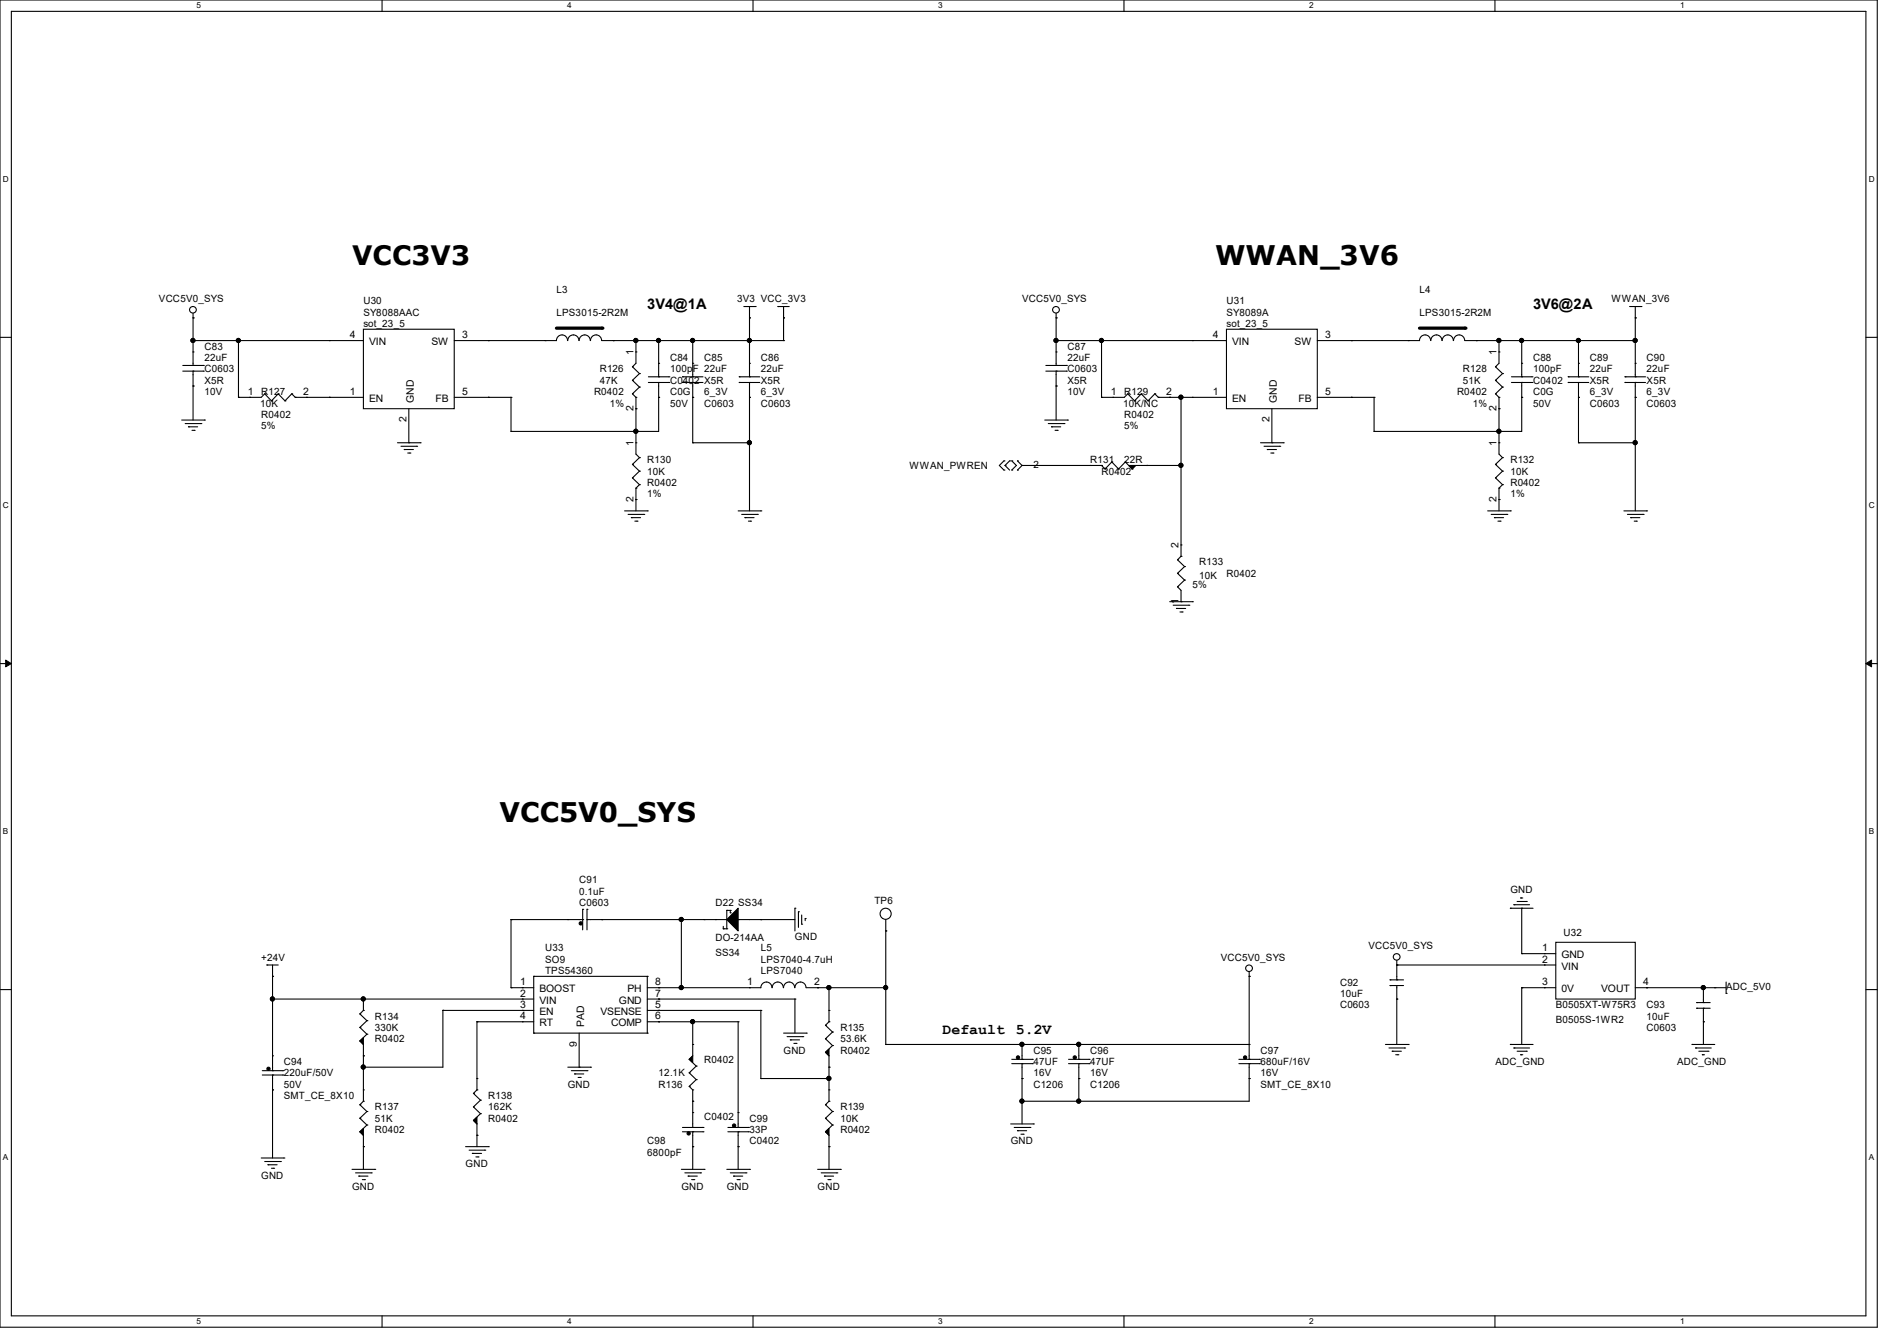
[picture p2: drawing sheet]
<svg xmlns="http://www.w3.org/2000/svg" width="297mm" height="210mm" viewBox="0 0 297 210" stroke-linecap="round" stroke-linejoin="round" font-family="sans-serif">
<path d="M0 0h293.9v207.9h-293.9zM1.8 1.8h290.3v204.3h-290.3z" fill="none" stroke="#000" stroke-width=".17"/>
<g fill="#fff">
<path d="M30.8 .2h.7v1.4h-.7z"/>
<path d="M30.8 206.2h.7v1.4h-.7z"/>
</g>
<path d="M59.8 0v1.8M59.8 206.1v1.8" fill="none" stroke="#000" stroke-width=".17"/>
<g fill="#fff">
<path d="M88.8 .2h.7v1.4h-.7z"/>
<path d="M88.8 206.2h.7v1.4h-.7z"/>
</g>
<path d="M117.9 0v1.8M117.9 206.1v1.8" fill="none" stroke="#000" stroke-width=".17"/>
<g fill="#fff">
<path d="M146.9 .2h.7v1.4h-.7z"/>
<path d="M146.9 206.2h.7v1.4h-.7z"/>
</g>
<path d="M176 0v1.8M176 206.1v1.8" fill="none" stroke="#000" stroke-width=".17"/>
<g fill="#fff">
<path d="M205 .2h.7v1.4h-.7z"/>
<path d="M205 206.2h.7v1.4h-.7z"/>
</g>
<path d="M234.1 0v1.8M234.1 206.1v1.8" fill="none" stroke="#000" stroke-width=".17"/>
<g fill="#fff">
<path d="M263.1 .2h.6v1.4h-.6z"/>
<path d="M263.1 206.2h.6v1.4h-.6z"/>
<path d="M.5 27.3h.9v1.4h-.9z"/>
<path d="M292.6 27.3h.9v1.4h-.9z"/>
<path d="M.5 78.4h.9v1.4h-.9z"/>
<path d="M292.6 78.4h.9v1.4h-.9z"/>
</g>
<path d="M0 52.8h1.8M292.1 52.8h1.8" fill="none" stroke="#000" stroke-width=".17"/>
<g fill="#fff">
<path d="M.5 129.5h.8v1.4h-.8z"/>
<path d="M292.6 129.5h.8v1.4h-.8z"/>
</g>
<path d="M0 103.9h1.8M292.1 103.9h1.8" fill="none" stroke="#000" stroke-width=".17"/>
<path d="M.9 103.4l.9 .5-.9 .5zM292.1 103.9l.9-.5v1z" fill="#000" stroke="#000" stroke-width=".16"/>
<g fill="#fff">
<path d="M.5 180.5h.8v1.4h-.8z"/>
<path d="M292.6 180.5h.8v1.4h-.8z"/>
</g>
<g fill="none" stroke="#000" stroke-width=".17">
<path d="M28.6 58.1h3.2M28.6 57.2h3.2M30.2 49.8h.1M30.2 53.3h.1M30.2 57.2h.1M30.2 58.1h.1M30.2 55.1h.1M30.2 53.3h26.7M30.2 49.1v8.1M30.2 58.1v7.7M31.8 58.1h.1M31.8 57.2h.1"/>
<path d="M37.3 53.3h.1M37.3 53.3v8.9M51.6 53.3h.1M56.9 51.6h14.2v12.4h-14.2zM71.1 53.3h16a.87 .87 0 0 1 .9-.8 .87 .87 0 0 1 .9 .8M76.5 53.3h.1M85.3 53.3h.1M88.9 53.3a.87 .87 0 0 1 .9-.8 .87 .87 0 0 1 .8 .8M90.7 53.3a.87 .87 0 0 1 .8-.8 .87 .87 0 0 1 .9 .8M92.5 53.3a.87 .87 0 0 1 .8-.8 .87 .87 0 0 1 .9 .8M94.2 53.3h28.5M96 53.3h.1"/>
<path d="M99 57.4h.1M99 59.6h.1M99 57.4l1.1 1.1M99 59.6l1.1 1M99.6 53.3h.1M99.6 55.1h.1M99.6 53.3v3.6l-.6 .5M100.1 58.5h.1M100.1 58.5l-1.1 1.1M101.5 59.9h3.2M101.5 59h3.2M103.1 53.3h.1"/>
<path d="M103.1 59h.1M103.1 59.9h.1M103.1 56.9h.1M103.1 59.9v7.7h-23.1M103.1 53.3v5.7M104.7 59.9h.1M104.7 59h.1M106.8 59.9h.1M106.8 59h.1M106.8 59.9h3.3M106.8 59h3.3M108.5 53.3h.1"/>
<path d="M108.5 59h.1M108.5 59.9h.1M108.5 56.9h.1M108.5 53.3v5.7M108.5 59.9v9.4M115.7 59.9h.1M115.7 59h.1M115.7 59.9h3.3M115.7 59h3.3M116.5 48h1.7M117.3 53.3h.1M117.3 49.8h.1"/>
<path d="M117.3 59h.1M117.3 59.9h.1M117.3 56.9h.1M117.3 48v11M117.3 59.9v20.1M118.2 48h.1M121.8 48h.1M121.8 48h1.8M122.7 53.3h.1M122.7 49.8h.1M122.7 48v5.3M163.7 58.1h3.3"/>
<path d="M163.7 57.2h3.3M165.4 49.8h.1M165.4 53.3h.1M165.4 57.2h.1M165.4 58.1h.1M165.4 55.1h.1M165.4 53.3h26.6M165.4 49.1v8.1M165.4 58.1v7.7M167 58.1h.1M167 57.2h.1M172.5 53.3h.1"/>
<path d="M172.5 53.3v8.9M186.7 53.3h.1M192 51.6h14.2v12.4h-14.2zM206.2 53.3h16.1a.87 .87 0 0 1 .8-.8 .87 .87 0 0 1 .9 .8M211.6 53.3h.1M220.5 53.3h.1M224 53.3a.87 .87 0 0 1 .9-.8 .87 .87 0 0 1 .9 .8M225.8 53.3a.87 .87 0 0 1 .9-.8 .87 .87 0 0 1 .8 .8M227.6 53.3a.87 .87 0 0 1 .9-.8 .87 .87 0 0 1 .8 .8M229.4 53.3h26.6M231.1 53.3h.1M234.1 57.4h.1"/>
<path d="M234.1 59.6h.1M234.1 57.4l1.1 1.1M234.1 59.6l1.1 1M234.7 53.3h.1M234.7 55.1h.1M234.7 53.3v3.6l-.6 .5M235.2 58.5h.1M235.2 58.5l-1.1 1.1M236.6 59.9h3.3M236.6 59h3.3M238.3 53.3h.1M238.3 59h.1"/>
<path d="M238.3 59.9h.1M238.3 56.9h.1M238.3 53.3v5.7M238.3 59.9v7.7h-23.2M239.9 59.9h.1M239.9 59h.1M245.5 59.9h.1M245.5 59h.1M245.5 59.9h3.3M245.5 59h3.3M247.1 53.3h.1M247.1 59h.1"/>
<path d="M247.1 59.9h.1M247.1 56.9h.1M247.1 53.3v5.7M247.1 59.9v9.4M254.4 59.9h.1M254.4 59h.1M254.4 59.9h3.2M254.4 59h3.2M255.1 48h1.8M256 53.3h.1M256 49.8h.1M256 59h.1"/>
<path d="M256 59.9h.1M256 56.9h.1M256 48v11M256 59.9v20.1M256.9 48h.1M28.4 65.8h3.6M29 66.3h2.5M29.5 66.8h.1M29.5 66.8h1.4M30.1 67.4h.3M30.2 60.5h.1M30.4 67.4h.1"/>
<path d="M31.5 66.3h.1M32 65.8h.1M37.3 62.2h.1M39.1 62.2h.1M41.4 61.7h.1M41.4 61.7l-.5 .5h-3.6M41.4 61.7l1.1 1.1M42.5 62.8h.1M43.6 61.7h.1M43.6 61.7l-1.1 1.1M43.6 61.7l1 1.1M44.6 62.8h.1"/>
<path d="M45.7 61.7h.1M45.7 61.7l-1.1 1.1M45.7 61.7l.5 .5M46.2 62.2h.1M46.2 62.2h10.7M48 62.2h.1M51.6 62.2h.1M62.2 69.3h3.6M62.8 69.9h2.4M63.3 70.4h.1M63.3 70.4h1.4M63.8 71h.4"/>
<path d="M64 69.3h.1M64 64v5.3M64.2 71h.1M65.2 69.9h.1M65.8 69.3h.1M71.1 62.2h8.9M76.5 62.2h.1M80 67.6h.1M80 62.2h.1M80 62.2v5.4M99 72.7h.1M99 74.8h.1"/>
<path d="M99 61.7h.1M99 72.7l1.1 1.1M99 74.8l1.1 1.1M99 61.7l.6 .5M99.6 64h.1M99.6 78.2h.1M99.6 67.6h.1M99.6 76.5h.1M99.6 69.3h.1M99.6 62.2h.1M99.6 62.2v8.9l.5 .6M99.6 76.5v3.5"/>
<path d="M100.1 71.7h.1M100.1 73.8h.1M100.1 75.9h.1M100.1 60.6h.1M100.1 71.7l-1.1 1M100.1 73.8l-1.1 1M100.1 75.9l-.5 .6M100.1 60.6l-1.1 1.1M103.1 62.2h.1M108.5 62.2h.1M108.5 69.3h.1M108.5 69.3h8.8"/>
<path d="M117.3 62.2h.1M117.3 69.3h.1M157.2 73.6h.1M157.2 72.2h.1M157.2 72.2l-.7 .7 .7 .7M157.4 72.9h.1M157.4 72.9l.7 .7M158.1 72.2h.1M158.1 72.2l-.7 .7M158.4 72.2h.1M158.4 73.6h.1M158.4 72.2l.7 .7-.7 .7"/>
<path d="M159.3 72.2h.1M159.3 73.6h.1M159.3 72.2l.7 .7M160 72.9h.1M160 72.9h12.5M160 72.9l-.7 .7M163.6 65.8h3.5M164.1 66.3h2.5M164.6 66.8h.1M164.6 66.8h1.5M165.2 67.4h.3M165.4 60.5h.1"/>
<path d="M165.5 67.4h.1M166.6 66.3h.1M167.1 65.8h.1M170.7 72.9h.1M172.5 62.2h.1M172.5 72.9h.1M172.5 72.9l.5 .5M173 73.4h.1M174.1 72.3h.1M174.1 72.3l1 1.1M174.1 72.3l-1.1 1.1M174.2 62.2h.1"/>
<path d="M175.1 73.4h.1M176.2 72.3h.1M176.2 72.3l1 1.1M176.2 72.3l-1.1 1.1M176.6 61.7h.1M176.6 61.7l-.6 .5h-3.5M176.6 61.7l1 1.1M177.2 73.4h.1M177.6 62.8h.1M178.7 61.7h.1M178.7 61.7l-1.1 1.1M178.7 61.7l1 1.1"/>
<path d="M179.6 72.9h.1M179.7 62.8h.1M180.8 61.7h.1M180.8 61.7l-1.1 1.1M180.8 61.7l.6 .5M181.4 62.2h.1M181.4 62.2h10.6M183.1 62.2h.1M184.9 62.2h.1M184.9 72.9h.1M184.9 72.9h-7.1l-.6 .5M184.9 62.2v24.9"/>
<path d="M186.7 62.2h.1M197.4 69.3h3.5M197.9 69.9h2.5M198.4 70.4h.1M198.4 70.4h1.5M199 71h.3M199.1 69.3h.1M199.1 64v5.3M199.3 71h.1M200.4 69.9h.1M200.9 69.3h.1M206.2 62.2h8.9"/>
<path d="M211.6 62.2h.1M215.1 67.6h.1M215.1 62.2h.1M215.1 62.2v5.4M234.1 61.7h.1M234.1 72.7h.1M234.1 74.8h.1M234.1 61.7l.6 .5M234.1 72.7l1.1 1.1M234.1 74.8l1.1 1.1M234.7 64h.1M234.7 78.2h.1"/>
<path d="M234.7 67.6h.1M234.7 62.2h.1M234.7 76.5h.1M234.7 69.3h.1M234.7 62.2v8.9l.5 .6M234.7 76.5v3.5M235.2 60.6h.1M235.2 71.7h.1M235.2 73.8h.1M235.2 75.9h.1M235.2 60.6l-1.1 1.1M235.2 71.7l-1.1 1"/>
<path d="M235.2 73.8l-1.1 1M235.2 75.9l-.5 .6M238.3 62.2h.1M247.1 62.2h.1M247.1 69.3h.1M247.1 69.3h8.9M256 62.2h.1M256 69.3h.1M97.8 80h3.5M98.3 80.6h2.5M98.8 81.1h.1M98.8 81.1h1.5"/>
<path d="M99.4 81.6h.3M99.7 81.6h.1M100.8 80.6h.1M101.3 80h.1M115.6 80h3.5M116.1 80.6h2.5M116.6 81.1h.1M116.6 81.1h1.5M117.2 81.6h.3M117.5 81.6h.1M118.6 80.6h.1M119.1 80h.1"/>
<path d="M183.1 94.2h3.6M183.7 94.8h2.4M184.2 95.3h.1M184.2 95.3h1.4M184.4 91.9h.1M184.4 89.8h.1M184.4 87.7h.1M184.4 91.9l.5 .6v1.7M184.4 89.8l1.1 1M184.4 87.7l1.1 1M184.7 95.8h.4M184.9 87.1h.1"/>
<path d="M184.9 94.2h.1M184.9 85.3h.1M184.9 87.1l-.5 .6M185.1 95.8h.1M185.5 90.8h.1M185.5 88.7h.1M185.5 90.8l-1.1 1.1M185.5 88.7l-1.1 1.1M186.1 94.8h.1M186.7 94.2h.1M232.9 80h3.6M233.5 80.6h2.4"/>
<path d="M234 81.1h.1M234 81.1h1.4M234.5 81.6h.4M234.9 81.6h.1M235.9 80.6h.1M236.5 80h.1M254.3 80h3.5M254.8 80.6h2.5M255.3 81.1h.1M255.3 81.1h1.5M255.9 81.6h.3M256.2 81.6h.1"/>
<path d="M257.3 80.6h.1M257.8 80h.1M0 155h1.8M41.8 151.1h.1M41.8 151.1h1.8M42.7 156.5h.1M42.7 152.9h.1M42.7 151.1v16.6M42.7 156.5h40.9M56.3 158.8h.1M56.3 158.8l1.1 1.1M56.9 156.5h.1"/>
<path d="M56.9 158.2h.1M56.9 156.5v1.7M56.9 158.2l-.6 .6M57.4 159.9h.1M57.4 159.9l-1.1 1M69.3 158.2h.1M69.3 158.2v8.9h-12.4M69.3 158.2h14.3M80 154.7h.1M80 144h.1M80 154.7h3.6M80 144v10.7"/>
<path d="M80 144h11.2M81.8 154.7h.1M81.8 156.5h.1M81.8 158.2h.1M83.6 152.9h.1M83.6 152.9h17.7M83.6 152.9v8.9M88.9 144h.1M91.2 142.4h.1M91.2 144h.1M91.2 142.4v3.2M91.9 142.4h.1"/>
<path d="M91.9 144h.1M91.9 144h21.9M91.9 142.4v3.2M94.2 144h.1M101.3 152.9h.1M101.3 154.7h17.8a.87 .87 0 0 1 .9-.9 .87 .87 0 0 1 .9 .9M101.3 156.5h23.2M101.3 158.2h17.8M101.3 152.9v8.9M103.1 154.7h.1M103.1 158.2h.1M103.1 156.5h.1"/>
<path d="M106.7 144h.1M106.7 154.7h.1M106.7 144v10.7M110.2 144h.1M112 144h.1M113.2 145.5h.1M113.2 145.5h.6M113.2 145.1v.4M113.8 142.6h.1M113.8 144h.1M113.8 145.5h.1M113.8 142.6v2.9"/>
<path d="M113.8 142.6h.5M114.3 142.6h.1M114.3 143h.1M114.3 142.6v.4M115.6 144h.1M115.6 144h8.9M117.3 154.7h.1M119.1 158.2h.1M119.1 144h.1M119.1 158.2v10.7M122.6 154.7a.87 .87 0 0 0-.8-.9 .87 .87 0 0 0-.9 .9M124.4 154.7a.87 .87 0 0 0-.9-.9 .87 .87 0 0 0-.8 .9"/>
<path d="M124.5 156.5h.1M124.5 142.2h.1M124.5 142.2v3.6M124.5 156.5v5.3M125 142.8h.1M125 142.8v2.4M125.5 144.7h.1M125.5 143.3v1.4M126.1 143.8h.1M126.1 143.8v.4M126.2 154.7a.87 .87 0 0 0-.9-.9 .87 .87 0 0 0-.8 .9M126.2 154.7h12.5"/>
<path d="M128 154.7h.1M129.8 154.7h.1M129.8 158.2h.1M129.8 154.7v5.3M138.7 145.8h.1M138.7 154.7h.1M138.7 144v19.6M195.6 152.9h.1M195.6 152.2v13.7M217.6 153.5h.1M217.6 154.3h.1M217.6 153.5h2.2"/>
<path d="M217.6 154.3h2.2M218.7 156.5h.1M218.7 151.1h.1M218.7 154.3h.1M218.7 153.5h.1M218.7 150.4v3.1M218.7 154.3v9.3M218.7 151.1h24.9M236.5 142.2h.1M236.5 142.2h3.5M237 141.7h.1M237 141.7h2.5"/>
<path d="M237.5 141.2h1.5M238.1 140.6h.1M238.1 140.6h.3M238.3 142.2h.1M238.3 149.4h.1M238.3 154.7h.1M238.3 154.7h5.3M238.3 142.2v7.2M238.3 154.7v8.9M238.3 149.4h5.3M239 141.2h.1M241.8 149.4h.1"/>
<path d="M241.8 151.1h.1M241.8 154.7h.1M243.6 147.6h12.4v8.9h-12.4zM256 154.7h14.3M257.8 154.7h.1M265.6 157h.1M265.6 157.9h.1M265.6 157h2.2M265.6 157.9h2.2M266.7 154.7h.1M266.7 157.9h.1M266.7 157h.1"/>
<path d="M266.7 154.7v2.3M266.7 157.9v5.7M268.5 154.7h.1M270.3 155.6h.1M270.3 153.8v1.8M292.1 155h1.8M41.1 167.7h3.2M41.1 168.4h3.2M42.7 170.7h.1M42.7 168.4h.1M42.7 167.7h.1M42.7 165.4h.1"/>
<path d="M42.7 168.4v13M44.3 168.4h.1M44.3 167.7h.1M56.3 163h.1M56.3 160.9h.1M56.3 177.2h.1M56.3 175.1h.1M56.3 173h.1M56.3 163l.6 .6v8.9M56.3 177.2l.6 .6v5.3M56.3 160.9l1.1 1.1M56.3 175.1l1.1 1.1"/>
<path d="M56.3 173l1.1 1.1M56.9 165.4h.1M56.9 167.1h.1M56.9 179.6h.1M56.9 172.5h.1M56.9 170.7h.1M56.9 172.5l-.6 .5M57.4 162h.1M57.4 176.2h.1M57.4 174.1h.1M57.4 162l-1.1 1M57.4 176.2l-1.1 1"/>
<path d="M57.4 174.1l-1.1 1M72.9 179.6h3.6M74.1 175.5h.1M74.1 173.4h.1M74.1 171.2h.1M74.1 175.5l.6 .5v3.6M74.1 173.4l1.1 1M74.1 171.2l1.1 1.1M74.7 160h.1M74.7 177.8h.1M74.7 170.7h.1M74.7 168.9h.1"/>
<path d="M74.7 160v10.7M74.7 160h8.9M74.7 170.7l-.6 .5M75.2 174.4h.1M75.2 172.3h.1M75.2 174.4l-1.1 1.1M75.2 172.3l-1.1 1.1M76.5 179.6h.1M81.8 160h.1M83.6 161.8h.1M83.6 161.8h17.7M88.9 167.1h3.6"/>
<path d="M89.5 167.7h2.4M90 168.2h.1M90 168.2h1.4M90.5 168.7h.3M90.7 167.1h.1M90.7 161.8v5.3M90.8 168.7h.1M91.9 167.7h.1M92.5 167.1h.1M101.3 161.8h.1M101.3 160h14.3M103.1 160h.1"/>
<path d="M106.8 176.6h3.3M106.8 177.2h3.3M107.9 165.9h.1M107.9 168h.1M107.9 170.1h.1M107.9 165.9l1.1 1.1M107.9 168l1.1 1.1M107.9 170.1l.6 .6M108.5 160h.1M108.5 172.5h.1M108.5 179.6h.1M108.5 170.7h.1"/>
<path d="M108.5 163.6h.1M108.5 176.6h.1M108.5 177.2h.1M108.5 174.2h.1M108.5 160v5.4l-.6 .5M108.5 170.7v5.9M108.5 177.2v5.9M109 167h.1M109 169.1h.1M109 167l-1.1 1M109 169.1l-1.1 1M110.1 176.6h.1"/>
<path d="M110.1 177.2h.1M114 176.6h3.2M114 177.2h3.2M115.6 160h.1M115.6 179.6h.1M115.6 177.2h.1M115.6 176.6h.1M115.6 174.2h.1M115.6 160v16.6M115.6 177.2v5.9M117.2 177.2h.1M117.2 176.6h.1"/>
<path d="M119.1 168.9h.1M119.1 168.9h10.7M122.7 161.8h3.5M123.2 162.3h2.5M123.7 162.9h.1M123.7 162.9h1.5M124.3 163.4h.3M124.6 163.4h.1M125.7 162.3h.1M126.2 161.8h.1M129.2 177.2h.1M129.2 175.1h.1"/>
<path d="M129.2 173h.1M129.2 164.8h.1M129.2 162.7h.1M129.2 160.6h.1M129.2 164.8l.6 .6v7.1M129.2 177.2l.6 .6v5.3M129.2 175.1l1.1 1.1M129.2 173l1.1 1.1M129.2 162.7l1.1 1M129.2 160.6l1.1 1M129.8 167.1h.1M129.8 179.6h.1"/>
<path d="M129.8 168.9h.1M129.8 172.5h.1M129.8 170.7h.1M129.8 160h.1M129.8 172.5l-.6 .5M129.8 160l-.6 .6M130.3 176.2h.1M130.3 174.1h.1M130.3 163.7h.1M130.3 161.6h.1M130.3 176.2l-1.1 1M130.3 174.1l-1.1 1"/>
<path d="M130.3 163.7l-1.1 1.1M130.3 161.6l-1.1 1.1M138.7 163.6h.1M138.7 163.6h56.9M158.2 176h3.6M158.4 166.6h3.2M158.4 165.9h3.2M158.8 176.6h2.4M159.3 177.1h.1M159.3 177.1h1.4M159.9 177.6h.3M160 168.9h.1"/>
<path d="M160 172.5h.1M160 163.6h.1M160 166.6h.1M160 165.9h.1M160 163.6v2.3M160 166.6v9.4M160.2 177.6h.1M161.2 176.6h.1M161.6 166.6h.1M161.6 165.9h.1M161.8 176h.1M167.3 166.6h3.2"/>
<path d="M167.3 165.9h3.2M168.9 163.6h.1M168.9 172.5h.1M168.9 168.9h.1M168.9 166.6h.1M168.9 165.9h.1M168.9 163.6v2.3M168.9 166.6v5.9M170.5 166.6h.1M170.5 165.9h.1M194 166.6h3.2M194 165.9h3.2"/>
<path d="M195.6 168.9h.1M195.6 166.6h.1M195.6 165.9h.1M195.6 163.6h.1M195.6 166.6v5.9h-35.6M197.2 166.6h.1M197.2 165.9h.1M216.9 163.6h3.6M217.5 164.1h2.4M218 164.6h.1M218 164.6h1.4M218.5 165.2h.4"/>
<path d="M218.9 165.2h.1M219.9 164.1h.1M220.5 163.6h.1M236.5 163.6h.1M236.5 163.6h3.5M237 164.1h.1M237 164.1h2.5M237.5 164.6h1.5M238.1 165.2h.1M238.1 165.2h.3M239 164.6h.1M264.9 163.6h.1"/>
<path d="M264.9 163.6h3.6M265.5 164.1h.1M265.5 164.1h2.4M266 164.6h1.4M266.5 165.2h.1M266.5 165.2h.4M266.7 160h.1M267.4 164.6h.1M40.9 181.4h3.5M41.4 181.9h2.5M42 182.4h.1M42 182.4h1.4"/>
<path d="M42.5 183h.3M42.8 183h.1M43.9 181.9h.1M44.4 181.4h.1M55.1 183.1h3.6M55.7 183.7h2.4M56.2 184.2h.1M56.2 184.2h1.4M56.7 184.7h.4M57.1 184.7h.1M58.1 183.7h.1M58.7 183.1h.1"/>
<path d="M73.4 180.1h2.5M74 180.6h.1M74 180.6h1.4M74.5 181.2h.3M74.8 181.2h.1M75.9 180.1h.1M106.7 183.1h3.5M107.2 183.7h2.5M107.7 184.2h.1M107.7 184.2h1.5M108.3 184.7h.3M108.6 184.7h.1"/>
<path d="M109.7 183.7h.1M110.2 183.1h.1M113.8 183.1h3.5M114.3 183.7h2.5M114.9 184.2h.1M114.9 184.2h1.4M115.4 184.7h.3M115.7 184.7h.1M116.8 183.7h.1M117.3 183.1h.1M128 183.1h3.6M128.6 183.7h2.4"/>
<path d="M129.1 184.2h.1M129.1 184.2h1.4M129.6 184.7h.4M130 184.7h.1M131 183.7h.1M131.6 183.1h.1"/>
<circle cx="30.2" cy="48.5" r=".52"/>
<circle cx="165.3" cy="48.5" r=".52"/>
<circle cx="138.7" cy="143.1" r=".87"/>
<circle cx="195.6" cy="151.6" r=".52"/>
<circle cx="218.7" cy="149.9" r=".52"/>
</g>
<g fill="#000" stroke="#000" stroke-width=".17">
<path d="M115.6 142.2v3.6l-1.8-1.8z"/>
<path d="M176.7 72.9h1.1l-.6 .5z" fill-rule="evenodd"/>
<path d="M56.3 163l.6-.5v1.1z" fill-rule="evenodd"/>
<path d="M56.3 177.2l.6-.5v1.1z" fill-rule="evenodd"/>
<path d="M74.1 175.5l.6-.5v1z" fill-rule="evenodd"/>
<path d="M107.9 165.9l.6-.5v1z" fill-rule="evenodd"/>
<path d="M129.2 177.2l.6-.5v1.1z" fill-rule="evenodd"/>
<path d="M129.2 164.8l.6-.5v1.1z" fill-rule="evenodd"/>
<circle cx="30.2" cy="53.3" r=".32"/>
<circle cx="37.3" cy="53.3" r=".32"/>
<circle cx="99.5" cy="53.3" r=".32"/>
<circle cx="103.1" cy="53.3" r=".32"/>
<circle cx="108.4" cy="53.3" r=".32"/>
<circle cx="117.3" cy="53.3" r=".32"/>
<circle cx="165.3" cy="53.3" r=".32"/>
<circle cx="172.4" cy="53.3" r=".32"/>
<circle cx="234.7" cy="53.3" r=".32"/>
<circle cx="238.2" cy="53.3" r=".32"/>
<circle cx="247.1" cy="53.3" r=".32"/>
<circle cx="256" cy="53.3" r=".32"/>
<circle cx="99.5" cy="67.5" r=".32"/>
<circle cx="117.3" cy="69.3" r=".32"/>
<circle cx="184.9" cy="72.9" r=".32"/>
<circle cx="184.9" cy="62.2" r=".32"/>
<circle cx="234.7" cy="67.5" r=".32"/>
<circle cx="256" cy="69.3" r=".32"/>
<circle cx="42.7" cy="156.4" r=".32"/>
<circle cx="56.9" cy="156.4" r=".32"/>
<circle cx="90.9" cy="144.6" r=".25"/>
<circle cx="106.7" cy="154.7" r=".32"/>
<circle cx="106.7" cy="144" r=".32"/>
<circle cx="108.4" cy="160" r=".32"/>
<circle cx="129.8" cy="154.7" r=".32"/>
<circle cx="138.7" cy="154.7" r=".32"/>
<circle cx="266.7" cy="154.7" r=".32"/>
<circle cx="42" cy="167.4" r=".25"/>
<circle cx="56.9" cy="167.1" r=".32"/>
<circle cx="107.8" cy="177.5" r=".25"/>
<circle cx="114.9" cy="176.3" r=".25"/>
<circle cx="129.8" cy="168.9" r=".32"/>
<circle cx="159.4" cy="165.6" r=".25"/>
<circle cx="160" cy="172.4" r=".32"/>
<circle cx="160" cy="163.6" r=".32"/>
<circle cx="168.3" cy="165.6" r=".25"/>
<circle cx="168.9" cy="172.4" r=".32"/>
<circle cx="168.9" cy="163.6" r=".32"/>
<circle cx="194.9" cy="165.6" r=".25"/>
</g>
<path d="M87.1 51.4h7.1M222.2 51.4h7.2" fill="none" stroke="#000" stroke-width=".51"/>
<g fill="#000">
<circle cx="94.2" cy="51.4" r=".25"/>
<circle cx="229.4" cy="51.4" r=".25"/>
</g>
<g font-size="4.2">
<text x="55.1" y="41.5">VCC3V3</text>
<text x="190.2" y="41.6">WWAN_3V6</text>
<text x="78.2" y="128.7">VCC5V0_SYS</text>
</g>
<g font-size="2.3">
<text x="101.3" y="48.3">3V4@1A</text>
<text x="240" y="48.3">3V6@2A</text>
<text x="147.6" y="161.9">Default</text>
<text x="159.1" y="161.9">5.2V</text>
</g>
<g font-size="1.6">
<text x="24.9" y="47.3">VCC5V0_SYS</text>
<text x="56.9" y="47.7">U30</text>
<text x="87.1" y="45.9">L3</text>
<text x="115.4" y="47.3">3V3 VCC_3V3</text>
<text x="160" y="47.3">VCC5V0_SYS</text>
<text x="192" y="47.7">U31</text>
<text x="222.2" y="45.9">L4</text>
<text x="252.3" y="47.3">WWAN_3V6</text>
<text x="54.8" y="53">4</text>
<text x="56.9" y="49.4">SY8088AAC</text>
<text x="56.9" y="51.2">sot_23_5</text>
<text x="72.3" y="53">3</text>
<text x="87.1" y="49.4">LPS3015-2R2M</text>
<text x="189.9" y="53">4</text>
<text x="192" y="49.4">SY8089A</text>
<text x="192" y="51.2">sot_23_5</text>
<text x="207.5" y="53">3</text>
<text x="222.2" y="49.4">LPS3015-2R2M</text>
<text x="32" y="54.8">C83</text>
<text x="32" y="56.6">22uF</text>
<text x="32" y="58.3">C0603</text>
<text x="57.8" y="54.1">VIN</text>
<text x="67.6" y="54.1">SW</text>
<text x="93.9" y="58.3">R126</text>
<text x="99.2" y="55.7" transform="rotate(-90 99.2 55.7)">1</text>
<text x="104.9" y="56.6">C84</text>
<text x="104.9" y="58.3">100pF 22uF</text>
<text x="110.2" y="56.6">C85</text>
<text x="119.1" y="56.6">C86</text>
<text x="119.1" y="58.3">22uF</text>
<text x="167.1" y="54.8">C87</text>
<text x="167.1" y="56.6">22uF</text>
<text x="167.1" y="58.3">C0603</text>
<text x="192.9" y="54.1">VIN</text>
<text x="202.7" y="54.1">SW</text>
<text x="229" y="58.3">R128</text>
<text x="234.3" y="55.7" transform="rotate(-90 234.3 55.7)">1</text>
<text x="240" y="56.6">C88</text>
<text x="240" y="58.3">100pF</text>
<text x="248.9" y="56.6">C89</text>
<text x="248.9" y="58.3">22uF</text>
<text x="257.8" y="56.6">C90</text>
<text x="257.8" y="58.3">22uF</text>
<text x="32" y="60.1">X5R</text>
<text x="32" y="61.9">10V</text>
<text x="38.8" y="61.8">1</text>
<text x="40.7" y="63.7">10K</text>
<text x="40.9" y="61.9">R127</text>
<text x="40.9" y="65.4">R0402</text>
<text x="47.5" y="61.8">2</text>
<text x="54.8" y="61.8">1</text>
<text x="57.8" y="63">EN</text>
<text x="64.8" y="63.1" transform="rotate(-90 64.8 63.1)">GND</text>
<text x="68.2" y="63">FB</text>
<text x="72.3" y="61.8">5</text>
<text x="93" y="61.9">R0402</text>
<text x="93.9" y="60.1">47K</text>
<text x="95.5" y="63.7">1%</text>
<text x="99.2" y="64.3" transform="rotate(-90 99.2 64.3)">2</text>
<text x="104.9" y="60.1">C0402 X5R</text>
<text x="104.9" y="61.9">C0G</text>
<text x="104.9" y="63.7">50V</text>
<text x="110.2" y="63.7">C0603</text>
<text x="110.2" y="61.9">6_3V</text>
<text x="119.1" y="63.7">C0603</text>
<text x="119.1" y="60.1">X5R</text>
<text x="119.1" y="61.9">6_3V</text>
<text x="167.1" y="60.1">X5R</text>
<text x="167.1" y="61.9">10V</text>
<text x="173.9" y="61.8">1</text>
<text x="175.9" y="63.7">10K/NC</text>
<text x="176" y="61.9">R129</text>
<text x="176" y="65.4">R0402</text>
<text x="182.6" y="61.8">2</text>
<text x="189.9" y="61.8">1</text>
<text x="192.9" y="63">EN</text>
<text x="199.9" y="63.1" transform="rotate(-90 199.9 63.1)">GND</text>
<text x="203.3" y="63">FB</text>
<text x="207.5" y="61.8">5</text>
<text x="228.1" y="61.9">R0402</text>
<text x="229" y="60.1">51K</text>
<text x="230.6" y="63.7">1%</text>
<text x="234.3" y="64.3" transform="rotate(-90 234.3 64.3)">2</text>
<text x="240" y="60.1">C0402</text>
<text x="240" y="61.9">C0G</text>
<text x="240" y="63.7">50V</text>
<text x="248.9" y="63.7">C0603</text>
<text x="248.9" y="60.1">X5R</text>
<text x="248.9" y="61.9">6_3V</text>
<text x="257.8" y="63.7">C0603</text>
<text x="257.8" y="60.1">X5R</text>
<text x="257.8" y="61.9">6_3V</text>
<text x="40.9" y="67.2">5%</text>
<text x="63.6" y="66.1" transform="rotate(-90 63.6 66.1)">2</text>
<text x="99.2" y="69.9" transform="rotate(-90 99.2 69.9)">1</text>
<text x="176" y="67.2">5%</text>
<text x="198.8" y="66.1" transform="rotate(-90 198.8 66.1)">2</text>
<text x="234.3" y="69.9" transform="rotate(-90 234.3 69.9)">1</text>
<text x="101.3" y="72.6">R130</text>
<text x="101.3" y="74.3">10K</text>
<text x="101.3" y="76.1">R0402</text>
<text x="101.3" y="77.9">1%</text>
<text x="142.4" y="73.4">WWAN_PWREN</text>
<text x="161.8" y="73.3">2</text>
<text x="170.7" y="72.6">R131</text>
<text x="172.5" y="74.3">R0402</text>
<text x="176" y="72.6">22R</text>
<text x="236.5" y="72.6">R132</text>
<text x="236.5" y="74.3">10K</text>
<text x="236.5" y="76.1">R0402</text>
<text x="236.5" y="77.9">1%</text>
<text x="99.2" y="78.6" transform="rotate(-90 99.2 78.6)">2</text>
<text x="234.3" y="78.6" transform="rotate(-90 234.3 78.6)">2</text>
<text x="184.5" y="85.9" transform="rotate(-90 184.5 85.9)">2</text>
<text x="187.7" y="88.6">R133</text>
<text x="184.5" y="94.6" transform="rotate(-90 184.5 94.6)">1</text>
<text x="186.7" y="92.1">5%</text>
<text x="187.7" y="90.7">10K</text>
<text x="192" y="90.3">R0402</text>
<text x="90.7" y="138.3">C91</text>
<text x="90.7" y="140.1">0.1uF</text>
<text x="90.7" y="141.9">C0603</text>
<text x="112" y="141.9">D22 SS34</text>
<text x="136.9" y="141.6">TP6</text>
<text x="236.5" y="139.8">GND</text>
<text x="85.3" y="149">U33</text>
<text x="112" y="147.4">DO-214AA</text>
<text x="112" y="149.7">SS34</text>
<text x="119.1" y="149">L5</text>
<text x="124.5" y="147.2">GND</text>
<text x="214.2" y="148.7">VCC5V0_SYS</text>
<text x="241.5" y="149">1</text>
<text x="244.8" y="146.5">U32</text>
<text x="40.9" y="150.4">+24V</text>
<text x="81.4" y="154.3">1</text>
<text x="84.5" y="155.4">BOOST</text>
<text x="85.3" y="152.6">TPS54360</text>
<text x="85.3" y="150.8">SO9</text>
<text x="98.3" y="155.4">PH</text>
<text x="102.6" y="154.3">8</text>
<text x="117" y="154.3">1</text>
<text x="119.1" y="150.8">LPS7040-4.7uH</text>
<text x="119.1" y="152.6">LPS7040</text>
<text x="127.5" y="154.3">2</text>
<text x="191.1" y="150.4">VCC5V0_SYS</text>
<text x="209.8" y="154.3">C92</text>
<text x="241.5" y="150.8">2</text>
<text x="241.5" y="154.3">3</text>
<text x="244.5" y="150.1">GND</text>
<text x="244.5" y="151.9">VIN</text>
<text x="244.5" y="155.4">0V</text>
<text x="250.7" y="155.4">VOUT</text>
<text x="257.3" y="154.3">4</text>
<text x="270.3" y="155.1">ADC_5V0</text>
<text x="58.7" y="159.7">R134</text>
<text x="58.7" y="161.5">330K</text>
<text x="81.4" y="156.1">2</text>
<text x="81.4" y="157.9">3</text>
<text x="81.4" y="159.6">4</text>
<text x="84.5" y="157.2">VIN</text>
<text x="84.5" y="159">EN</text>
<text x="84.5" y="160.7">RT</text>
<text x="91.4" y="160.9" transform="rotate(-90 91.4 160.9)">PAD</text>
<text x="94" y="159">VSENSE</text>
<text x="95.7" y="160.7">COMP</text>
<text x="96.9" y="157.2">GND</text>
<text x="102.6" y="157.9">5</text>
<text x="102.6" y="159.6">6</text>
<text x="102.6" y="156.1">7</text>
<text x="131.6" y="161.5">R135</text>
<text x="209.8" y="156.1">10uF</text>
<text x="209.8" y="157.9">C0603</text>
<text x="243.6" y="157.9">B0505XT-W75R3</text>
<text x="243.6" y="160.2">B0505S-1WR2</text>
<text x="257.8" y="157.9">C93</text>
<text x="257.8" y="159.7">10uF</text>
<text x="257.8" y="161.5">C0603</text>
<text x="44.4" y="166.8">C94</text>
<text x="58.7" y="163.2">R0402</text>
<text x="90.3" y="163.9" transform="rotate(-90 90.3 163.9)">9</text>
<text x="110.2" y="166.5">R0402</text>
<text x="122.7" y="165">GND</text>
<text x="131.6" y="163.2">53.6K</text>
<text x="131.6" y="165">R0402</text>
<text x="161.8" y="165">C95</text>
<text x="161.8" y="166.8">47UF</text>
<text x="170.7" y="165">C96</text>
<text x="170.7" y="166.8">47UF</text>
<text x="197.4" y="165">C97</text>
<text x="197.4" y="166.8">680uF/16V</text>
<text x="234.1" y="166.8">ADC_GND</text>
<text x="262.6" y="166.8">ADC_GND</text>
<text x="44.4" y="168.6">220uF/50V</text>
<text x="44.4" y="170.3">50V</text>
<text x="44.4" y="172.1">SMT_CE_8X10</text>
<text x="58.7" y="173.9">R137</text>
<text x="76.5" y="172.1">R138</text>
<text x="76.5" y="173.9">162K</text>
<text x="88.9" y="170.3">GND</text>
<text x="103.1" y="170.3">R136</text>
<text x="103.1" y="168.6">12.1K</text>
<text x="131.6" y="173.9">R139</text>
<text x="161.8" y="168.6">16V</text>
<text x="161.8" y="170.3">C1206</text>
<text x="170.7" y="168.6">16V</text>
<text x="170.7" y="170.3">C1206</text>
<text x="197.4" y="168.6">16V</text>
<text x="197.4" y="170.3">SMT_CE_8X10</text>
<text x="58.7" y="175.7">51K</text>
<text x="58.7" y="177.5">R0402</text>
<text x="76.5" y="175.7">R0402</text>
<text x="101.3" y="179.2">C98</text>
<text x="110.2" y="175.3">C0402</text>
<text x="117.3" y="175.7">C99</text>
<text x="117.3" y="177.5">33P</text>
<text x="117.3" y="179.2">C0402</text>
<text x="131.6" y="175.7">10K</text>
<text x="131.6" y="177.5">R0402</text>
<text x="158.2" y="179.2">GND</text>
<text x="40.9" y="184.6">GND</text>
<text x="72.9" y="182.8">GND</text>
<text x="101.3" y="181">6800pF</text>
<text x="55.1" y="186.3">GND</text>
<text x="106.7" y="186.3">GND</text>
<text x="113.8" y="186.3">GND</text>
<text x="128" y="186.3">GND</text>
</g>
<g font-size="1.3">
<text x="30.8" y="1.3">5</text>
<text x="88.8" y="1.3">4</text>
<text x="146.9" y="1.3">3</text>
<text x="205" y="1.3">2</text>
<text x="263.1" y="1.3">1</text>
<text x=".5" y="28.4">D</text>
<text x="292.6" y="28.4">D</text>
<text x=".5" y="79.5">C</text>
<text x="292.6" y="79.5">C</text>
<text x=".5" y="130.6">B</text>
<text x="292.6" y="130.6">B</text>
<text x=".5" y="181.7">A</text>
<text x="292.6" y="181.7">A</text>
<text x="30.8" y="207.4">5</text>
<text x="88.8" y="207.4">4</text>
<text x="146.9" y="207.4">3</text>
<text x="205" y="207.4">2</text>
<text x="263.1" y="207.4">1</text>
</g>
</svg>
